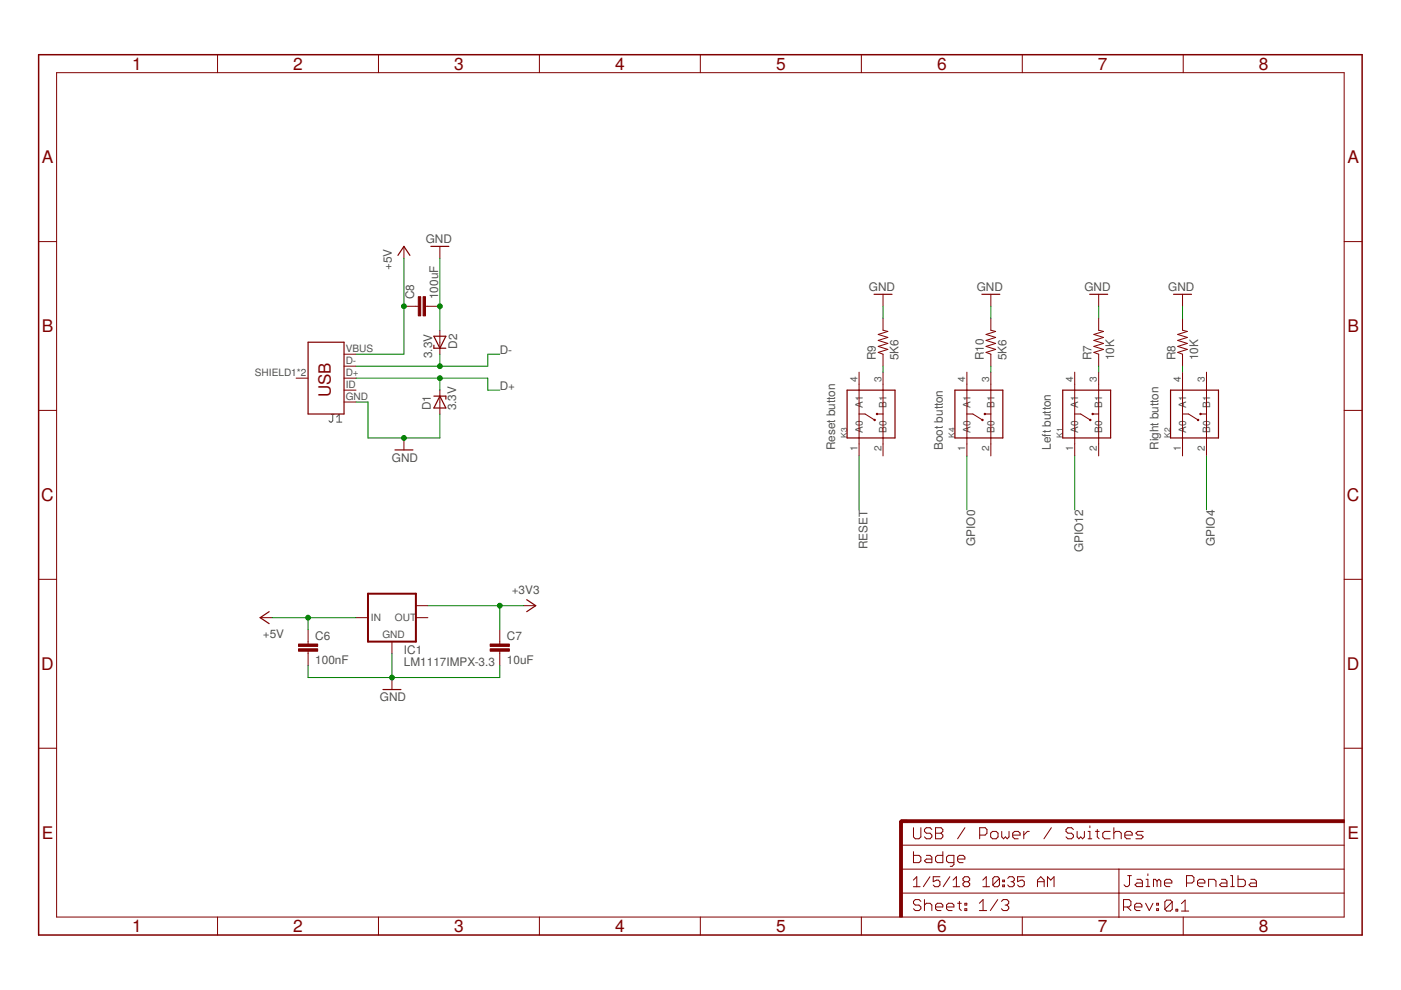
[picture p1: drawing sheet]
<svg xmlns="http://www.w3.org/2000/svg" width="297mm" height="210mm" viewBox="0 0 297 210" stroke-linecap="round" stroke-linejoin="round" font-family="sans-serif">
<path d="M70.3 87.9h.5M70.5 87.9v1.3l-.2 .3h-.3l-.3-.3M71.4 89.5h1.1M71.4 88.4l.5-.5v1.6" fill="none" stroke="#505050" stroke-width=".21"/>
<g fill="none" stroke="#800000" stroke-width=".25">
<path d="M84.4 54.1l1.2-1.9 1.3 1.9M91.4 52.2h3.8M65.3 72.6h7.6v15.2h-7.6zM92 71.3h2.5l-1.2 2.5zM92 73.2v.6h2.5M185.3 62.4h3.8M208.2 62.4h3.8M231 62.4h3.8M248.8 62.4h3.8M83.7 95.4h3.8M92 84h2.5v.6M93.3 84l1.2 2.5h-2.5z"/>
<path d="M179.6 82.7h10.2v10.2h-10.2zM202.5 82.7h10.1v10.2h-10.1zM225.3 82.7h10.2v10.2h-10.2zM248.2 82.7h10.1v10.2h-10.1zM57.1 129.7l-1.9 1.3 1.9 1.2M111.7 127.1l1.9 1.3-1.9 1.3M81.2 146.2h3.8"/>
</g>
<g fill="none" stroke="#800000" stroke-width=".21">
<path d="M12 15.4h273v179h-273zM46.1 11.6v3.8M80.2 11.6v3.8M114.4 11.6v3.8M148.5 11.6v3.8M182.6 11.6v3.8M216.7 11.6v3.8M250.9 11.6v3.8M8.2 51.2h3.8M85.6 52.2v2.6M93.3 52.2v2.6M285 51.2h3.8"/>
<path d="M72.9 75.1h2.6M72.9 77.6h2.6M85.6 64.9h3.1M90.2 64.9h3.1M93.3 70v5.1M182.1 78.9v17.8M187.2 67.5v2.5l1 .3-2 .6 2 .6-2 .7 2 .6-2 .6 2 .7-2 .6 1 .4v2.5M187.2 62.4v2.5M187.2 78.9v17.8M205 78.9v17.8M210.1 62.4v2.5M210.1 67.5v2.5l1 .3-2 .6 2 .6-2 .7 2 .6-2 .6 2 .7-2 .6 1 .4v2.5"/>
<path d="M210.1 78.9v17.8M227.9 78.9v17.8M232.9 67.5v2.5l1.1 .3-2.1 .6 2.1 .6-2.1 .7 2.1 .6-2.1 .6 2.1 .7-2.1 .6 1 .4v2.5M232.9 62.4v2.5M232.9 78.9v17.8M250.7 67.5v2.5l1 .3-2 .6 2 .6-2 .7 2 .6-2 .6 2 .7-2 .6 1 .4v2.5M250.7 62.4v2.5M250.7 78.9v17.8M255.8 78.9v17.8M8.2 87h3.8M62.8 80.2h2.5M72.9 80.2h2.6"/>
<path d="M72.9 82.7h2.6M72.9 85.2h2.6M85.6 92.9v2.5M93.3 82.7v5.1M182.1 87.8h1.3l2 1.2M185.9 87.8h1.3M205 87.8h1.3l2 1.2M208.8 87.8h1.3M227.9 87.8h1.2l2.1 1.2M231.7 87.8h1.2M250.7 87.8h1.3l2 1.2M254.5 87.8h1.3"/>
<path d="M285 87h3.8M8.2 122.8h3.8M55.2 131h2.5M65.3 133.5v3M65.3 138.1v3M75.5 131h2.5M83.1 136v2.6M88.2 131h2.5M88.2 128.4h2.5M106 133.5v3M106 138.1v3M111 128.4h2.6"/>
<path d="M285 122.8h3.8M8.2 158.6h3.8M83.1 143.7v2.5M285 158.6h3.8M191 179.2h94M193.7 175.5v1.9l.4 .4h.7l.4-.4v-1.9M197.6 175.9l-.4-.4h-.8l-.4 .4v.4l.4 .4h.8l.4 .4v.3l-.4 .4h-.8l-.4-.4M198.4 175.5h1.1l.4 .4v.4l-.4 .4 .4 .4v.3l-.4 .4h-1.1zM198.4 176.7h1.1M204.6 175.5l-1.6 2.3M207.7 177.1h1.2l.4-.4v-.8l-.4-.4h-1.2v2.3M210 176.7l.4-.4h.8l.4 .4v.7l-.4 .4h-.8l-.4-.4z"/>
<path d="M212.4 176.3v1.1l.4 .4 .4-.4 .4 .4 .3-.4v-1.1M214.7 177.1h1.6v-.4l-.4-.4h-.8l-.4 .4v.7l.4 .4h.8M217.1 176.3v1.5M218.2 176.3h-.4l-.7 .8M222.9 175.5l-1.6 2.3M227.6 175.9l-.4-.4h-.8l-.4 .4v.4l.4 .4h.8l.4 .4v.3l-.4 .4h-.8l-.4-.4M228.4 176.3v1.1l.3 .4 .4-.4 .4 .4 .4-.4v-1.1M230.7 177.8h.8M230.7 176.3h.4v1.5M231.1 175.1v.4M232.3 176.3h.7M232.6 175.9v1.5l.4 .4"/>
<path d="M235.4 176.3h-1.2l-.4 .4v.7l.4 .4h1.2M236.2 176.7l.3-.4h.8l.4 .4v1.1M236.2 175.5v2.3M238.5 177.1h1.6v-.4l-.4-.4h-.8l-.4 .4v.7l.4 .4h.8M242.4 176.3h-1.2l-.4 .4 .4 .4h.8l.4 .3-.4 .4h-1.2M46.1 194.4v3.8M80.2 194.4v3.8M114.4 194.4v3.8M148.5 194.4v3.8M182.6 194.4v3.8M191 189.4h94M191 184.3h94"/>
<path d="M193.7 186.6l.7-.7v2.1M193.7 188h1.4M193.7 180.6v2.3h1.1l.4-.4v-.8l-.4-.3h-1.1M195.2 191.1l-.4-.4h-.7l-.4 .4v.4l.4 .4h.7l.4 .4v.4l-.4 .4h-.7l-.4-.4M196 191.9l.4-.4h.8l.4 .4v1.2M196 190.7v2.4M196.4 181.4h.8l.4 .3v1.2h-1.2l-.4-.4 .4-.4h1.2M197.2 185.9l-1.4 2.1M198.4 192.3h1.5v-.4l-.4-.4h-.8l-.3 .4v.8l.3 .4h.8M199.3 185.9h-1.4v1l.7-.3h.3l.4 .3v.7l-.4 .4h-.7l-.3-.4M199.9 180.6v2.3h-1.2l-.3-.4v-.8l.3-.3h1.2M200.7 192.3h1.5v-.4l-.3-.4h-.8l-.4 .4v.8l.4 .4h.8"/>
<path d="M201.4 185.9l-1.4 2.1M202.1 188h1.4M202.1 186.6l.7-.7v2.1M202.2 182.9h-1.1l-.4-.4v-.8l.4-.3h1.1v1.9l-.3 .4h-.4M203 182.1h1.6v-.4l-.4-.3h-.8l-.4 .3v.8l.4 .4h.8M203 191.5h.8M203.4 191.1v1.6l.4 .4M204.5 186.9l-.3 .4v.3l.3 .4h.7l.4-.4v-.3l-.4-.4M204.5 186.9l-.3-.3v-.4l.3-.3h.7l.4 .3v.4l-.4 .3M204.5 186.9h.7M204.6 191.5h.4v.4h-.4zM204.6 192.7h.4v.4h-.4z"/>
<path d="M207.6 191.5l.8-.8v2.4M207.6 193.1h1.6M208.4 188h1.4M208.4 186.6l.7-.7v2.1M211.5 190.7l-1.5 2.4M211.9 186.2v1.4l-.3 .4h-.8l-.3-.4M211.9 186.2l-.3-.3h-.8l-.3 .3v1.4M211.9 186.2l-1.4 1.4M212.3 191.1l.4-.4h.8l.4 .4v.4l-.4 .4M212.6 187.6h.4v.4h-.4zM212.6 186.6h.4v.3h-.4zM213.1 191.9h.4"/>
<path d="M213.5 191.9l.4 .4v.4l-.4 .4h-.8l-.4-.4M213.7 186.2l.3-.3h.7l.4 .3v.4l-.4 .3M214.4 186.9h.3M214.7 186.9l.4 .4v.3l-.4 .4h-.7l-.3-.4M216.7 194.4v3.8M217.2 185.9h-1.4v1l.7-.3h.3l.4 .3v.7l-.4 .4h-.7l-.3-.4M220 186.9h1.4M220 188v-1.4l.7-.7 .7 .7v1.4M222.1 188v-2.1l.7 .7 .7-.7v2.1M237.2 184.3v10.2M238.2 192.3h1.2l.4-.4v-.8l-.4-.4h-1.2v2.4M239 192.3l.8 .8"/>
<path d="M239.1 185.7h.8M239.5 185.7v1.9l-.4 .4h-.4l-.4-.4M240.6 192.3h1.5v-.4l-.4-.4h-.8l-.3 .4v.8l.3 .4h.8M241 186.4h.8l.4 .4v1.2h-1.2l-.4-.4 .4-.4h1.2M242.9 191.5l.8 1.6 .8-1.6M243 188h.8M243 186.4h.4v1.6M243.4 185.3v.4M245.2 192.7h.4v.4h-.4zM245.2 191.5h.4v.4h-.4zM245.3 186.8l-.4-.4h-.3v1.6M245.3 186.8v1.2"/>
<path d="M245.3 186.8l.4-.4 .4 .4v1.2M246.9 187.2h1.6v-.4l-.4-.4h-.8l-.4 .4v.8l.4 .4h.8M248.5 191.2l-.4-.4h-.7l-.4 .4v1.6M248.5 191.2v1.6l-.4 .4h-.7l-.4-.4M248.5 191.2l-1.5 1.6M249.3 192.8h.4v.4h-.4zM250.5 193.2h1.5M250.5 191.6l.8-.8v2.4M250.9 194.4v3.8M251.6 187.2h1.1l.4-.4v-.8l-.4-.3h-1.1v2.3M253.9 187.2h1.6v-.4l-.4-.4h-.8l-.4 .4v.8l.4 .4h.8M256.2 188v-1.6h1.2l.4 .4v1.2"/>
<path d="M259 186.4h.8l.3 .4v1.2h-1.1l-.4-.4 .4-.4h1.1M260.9 188h.8M260.9 185.7h.4v2.3M262.5 185.7v2.3h1.2l.3-.4v-.8l-.3-.4h-1.2M265.2 186.4h.8l.4 .4v1.2h-1.2l-.4-.4 .4-.4h1.2"/>
</g>
<path d="M78 125.9h10.2v10.1h-10.2z" fill="none" stroke="#800000" stroke-width=".42"/>
<g fill="#800000" stroke="#800000" stroke-width=".21">
<path d="M63.3 137.6h4.1v.5h-4.1z"/>
<path d="M63.3 136.5h4.1v.6h-4.1z"/>
<path d="M103.9 137.6h4.1v.5h-4.1z"/>
<path d="M103.9 136.5h4.1v.6h-4.1z"/>
<path d="M89.7 62.9h.5v4.1h-.5z"/>
<path d="M88.7 62.9h.5v4.1h-.5z"/>
<path d="M190.7 174.1h.6v20.3h-.6z"/>
<path d="M191 173.8h94v.6h-94z"/>
</g>
<path d="M192.3 174.1h-1.3v1.3" fill="none" stroke="#800000" stroke-width=".61"/>
<path d="M8.2 11.6h280.6v186.6h-280.6z" fill="none" stroke="#800000" stroke-width=".32"/>
<g fill="#800000" stroke="#800000" stroke-width=".21">
<circle cx="185.4" cy="89" r=".15"/>
<circle cx="185.9" cy="87.8" r=".15"/>
<circle cx="208.3" cy="89" r=".15"/>
<circle cx="208.8" cy="87.8" r=".15"/>
<circle cx="231.2" cy="89" r=".15"/>
<circle cx="231.7" cy="87.8" r=".15"/>
<circle cx="254" cy="89" r=".15"/>
<circle cx="254.5" cy="87.8" r=".15"/>
</g>
<g fill="none" stroke="#008000" stroke-width=".21">
<path d="M85.6 54.8v20.3h-10.1M93.3 54.8v15.2M93.3 75.1v2.5M106 75.1h-2.6v2.5h-27.9M187.2 64.9v2.6M187.2 77.6v1.3M210.1 64.9v2.6M210.1 77.6v1.3M232.9 64.9v2.6M232.9 77.6v1.3M250.7 64.9v2.6M250.7 77.6v1.3"/>
<path d="M75.5 85.2h2.5v7.7h15.3v-5.1M75.5 80.2h27.9v2.5h2.6M93.3 80.2v2.5M182.1 96.7v11.4M205 96.7v11.4M227.9 96.7v11.4M255.8 96.7v11.4M57.7 131h17.8M65.3 131v2.5M83.1 138.6v5.1M90.7 128.4h20.3M106 128.4v5.1"/>
<path d="M65.3 141.1v2.6h40.7v-2.6"/>
</g>
<g fill="#008000" stroke="#008000" stroke-width=".21">
<circle cx="83.1" cy="143.7" r=".51"/>
<circle cx="93.3" cy="64.9" r=".51"/>
<circle cx="85.6" cy="92.9" r=".51"/>
<circle cx="93.3" cy="77.6" r=".51"/>
<circle cx="93.3" cy="80.2" r=".51"/>
<circle cx="85.6" cy="64.9" r=".51"/>
<circle cx="65.3" cy="131" r=".51"/>
<circle cx="106" cy="128.4" r=".51"/>
</g>
<g font-size="3.7" fill="#800000">
<text x="28" y="14.8">1</text>
<text x="62.2" y="14.8">2</text>
<text x="96.3" y="14.8">3</text>
<text x="130.4" y="14.8">4</text>
<text x="164.5" y="14.8">5</text>
<text x="198.7" y="14.8">6</text>
<text x="232.8" y="14.8">7</text>
<text x="266.9" y="14.8">8</text>
<text x="8.9" y="34.6">A</text>
<text x="285.7" y="34.6">A</text>
<text x="8.9" y="70.4">B</text>
<text x="285.7" y="70.4">B</text>
<text x="8.8" y="106.2">C</text>
<text x="285.6" y="106.2">C</text>
<text x="8.8" y="142">D</text>
<text x="285.6" y="142">D</text>
<text x="8.9" y="177.8">E</text>
<text x="285.7" y="177.8">E</text>
<text x="28" y="197.6">1</text>
<text x="62.2" y="197.6">2</text>
<text x="96.3" y="197.6">3</text>
<text x="130.4" y="197.6">4</text>
<text x="164.5" y="197.6">5</text>
<text x="198.7" y="197.6">6</text>
<text x="232.8" y="197.6">7</text>
<text x="266.9" y="197.6">8</text>
</g>
<text font-size="3.6" fill="#800000" x="70.1" y="84.2" transform="rotate(-90 70.1 84.2)">USB</text>
<g font-size="2.5" fill="#505050">
<text x="90.3" y="51.5">GND</text>
<text x="83.1" y="57.3" transform="rotate(-90 83.1 57.3)">+5V</text>
<text x="87.8" y="63.4" transform="rotate(-90 87.8 63.4)">C8</text>
<text x="92.9" y="63.4" transform="rotate(-90 92.9 63.4)">100uF</text>
<text x="184.2" y="61.6">GND</text>
<text x="207.1" y="61.6">GND</text>
<text x="229.9" y="61.6">GND</text>
<text x="247.7" y="61.6">GND</text>
<text x="91.6" y="75.9" transform="rotate(-90 91.6 75.9)">3.3V</text>
<text x="96.9" y="74" transform="rotate(-90 96.9 74)">D2</text>
<text x="106" y="75.1">D-</text>
<text x="185.7" y="76.4" transform="rotate(-90 185.7 76.4)">R9</text>
<text x="190.5" y="76.4" transform="rotate(-90 190.5 76.4)">5K6</text>
<text x="208.6" y="76.4" transform="rotate(-90 208.6 76.4)">R10</text>
<text x="213.4" y="76.4" transform="rotate(-90 213.4 76.4)">5K6</text>
<text x="231.4" y="76.4" transform="rotate(-90 231.4 76.4)">R7</text>
<text x="236.2" y="76.4" transform="rotate(-90 236.2 76.4)">10K</text>
<text x="249.2" y="76.4" transform="rotate(-90 249.2 76.4)">R8</text>
<text x="254" y="76.4" transform="rotate(-90 254 76.4)">10K</text>
<text x="106" y="82.7">D+</text>
<text x="91.4" y="87" transform="rotate(-90 91.4 87)">D1</text>
<text x="96.7" y="87" transform="rotate(-90 96.7 87)">3.3V</text>
<text x="177.1" y="95.4" transform="rotate(-90 177.1 95.4)">Reset button</text>
<text x="199.9" y="95.4" transform="rotate(-90 199.9 95.4)">Boot button</text>
<text x="222.8" y="95.4" transform="rotate(-90 222.8 95.4)">Left button</text>
<text x="245.6" y="95.4" transform="rotate(-90 245.6 95.4)">Right button</text>
<text x="83.1" y="97.9">GND</text>
<text x="183.9" y="116.4" transform="rotate(-90 183.9 116.4)">RESET</text>
<text x="206.8" y="115.7" transform="rotate(-90 206.8 115.7)">GPIO0</text>
<text x="229.6" y="117.1" transform="rotate(-90 229.6 117.1)">GPIO12</text>
<text x="257.6" y="115.7" transform="rotate(-90 257.6 115.7)">GPIO4</text>
<text x="108.5" y="125.9">+3V3</text>
<text x="55.7" y="135.3">+5V</text>
<text x="66.8" y="135.7">C6</text>
<text x="107.5" y="135.7">C7</text>
<text x="66.8" y="140.7">100nF</text>
<text x="85.6" y="141.1">LM1117IMPX-3.3</text>
<text x="85.6" y="138.6">IC1</text>
<text x="107.5" y="140.7">10uF</text>
<text x="80.6" y="148.7">GND</text>
</g>
<g font-size="2.1" fill="#505050">
<text x="73.3" y="74.7">VBUS</text>
<text x="73.3" y="77.3">D-</text>
<text x="54" y="79.8">SHIELD1*2</text>
<text x="73.3" y="79.8">D+</text>
<text x="73.3" y="82.4">ID</text>
<text x="181.8" y="81.1" transform="rotate(-90 181.8 81.1)">4</text>
<text x="186.9" y="81.1" transform="rotate(-90 186.9 81.1)">3</text>
<text x="204.6" y="81.1" transform="rotate(-90 204.6 81.1)">4</text>
<text x="209.7" y="81.1" transform="rotate(-90 209.7 81.1)">3</text>
<text x="227.5" y="81.1" transform="rotate(-90 227.5 81.1)">4</text>
<text x="232.6" y="81.1" transform="rotate(-90 232.6 81.1)">3</text>
<text x="250.4" y="81.1" transform="rotate(-90 250.4 81.1)">4</text>
<text x="255.4" y="81.1" transform="rotate(-90 255.4 81.1)">3</text>
<text x="73.3" y="84.9">GND</text>
<text x="182.9" y="86.4" transform="rotate(-90 182.9 86.4)">A1</text>
<text x="188" y="86.4" transform="rotate(-90 188 86.4)">B1</text>
<text x="205.8" y="86.4" transform="rotate(-90 205.8 86.4)">A1</text>
<text x="210.8" y="86.4" transform="rotate(-90 210.8 86.4)">B1</text>
<text x="228.6" y="86.4" transform="rotate(-90 228.6 86.4)">A1</text>
<text x="233.7" y="86.4" transform="rotate(-90 233.7 86.4)">B1</text>
<text x="251.5" y="86.4" transform="rotate(-90 251.5 86.4)">A1</text>
<text x="256.6" y="86.4" transform="rotate(-90 256.6 86.4)">B1</text>
<text x="181.8" y="95.7" transform="rotate(-90 181.8 95.7)">1</text>
<text x="182.9" y="91.8" transform="rotate(-90 182.9 91.8)">A0</text>
<text x="186.9" y="95.7" transform="rotate(-90 186.9 95.7)">2</text>
<text x="188" y="91.8" transform="rotate(-90 188 91.8)">B0</text>
<text x="204.6" y="95.7" transform="rotate(-90 204.6 95.7)">1</text>
<text x="205.8" y="91.8" transform="rotate(-90 205.8 91.8)">A0</text>
<text x="209.7" y="95.7" transform="rotate(-90 209.7 95.7)">2</text>
<text x="210.8" y="91.8" transform="rotate(-90 210.8 91.8)">B0</text>
<text x="227.5" y="95.7" transform="rotate(-90 227.5 95.7)">1</text>
<text x="228.6" y="91.8" transform="rotate(-90 228.6 91.8)">A0</text>
<text x="232.6" y="95.7" transform="rotate(-90 232.6 95.7)">2</text>
<text x="233.7" y="91.8" transform="rotate(-90 233.7 91.8)">B0</text>
<text x="250.4" y="95.7" transform="rotate(-90 250.4 95.7)">1</text>
<text x="251.5" y="91.8" transform="rotate(-90 251.5 91.8)">A0</text>
<text x="255.4" y="95.7" transform="rotate(-90 255.4 95.7)">2</text>
<text x="256.6" y="91.8" transform="rotate(-90 256.6 91.8)">B0</text>
<text x="78.7" y="131.6">IN</text>
<text x="83.7" y="131.6">OUT</text>
<text x="81.1" y="135.3">GND</text>
</g>
<g font-size="1.8" fill="#505050">
<text x="179.6" y="92.9" transform="rotate(-90 179.6 92.9)">K3</text>
<text x="202.5" y="92.9" transform="rotate(-90 202.5 92.9)">K4</text>
<text x="225.3" y="92.9" transform="rotate(-90 225.3 92.9)">K1</text>
<text x="248.2" y="92.9" transform="rotate(-90 248.2 92.9)">K2</text>
</g>
</svg>
